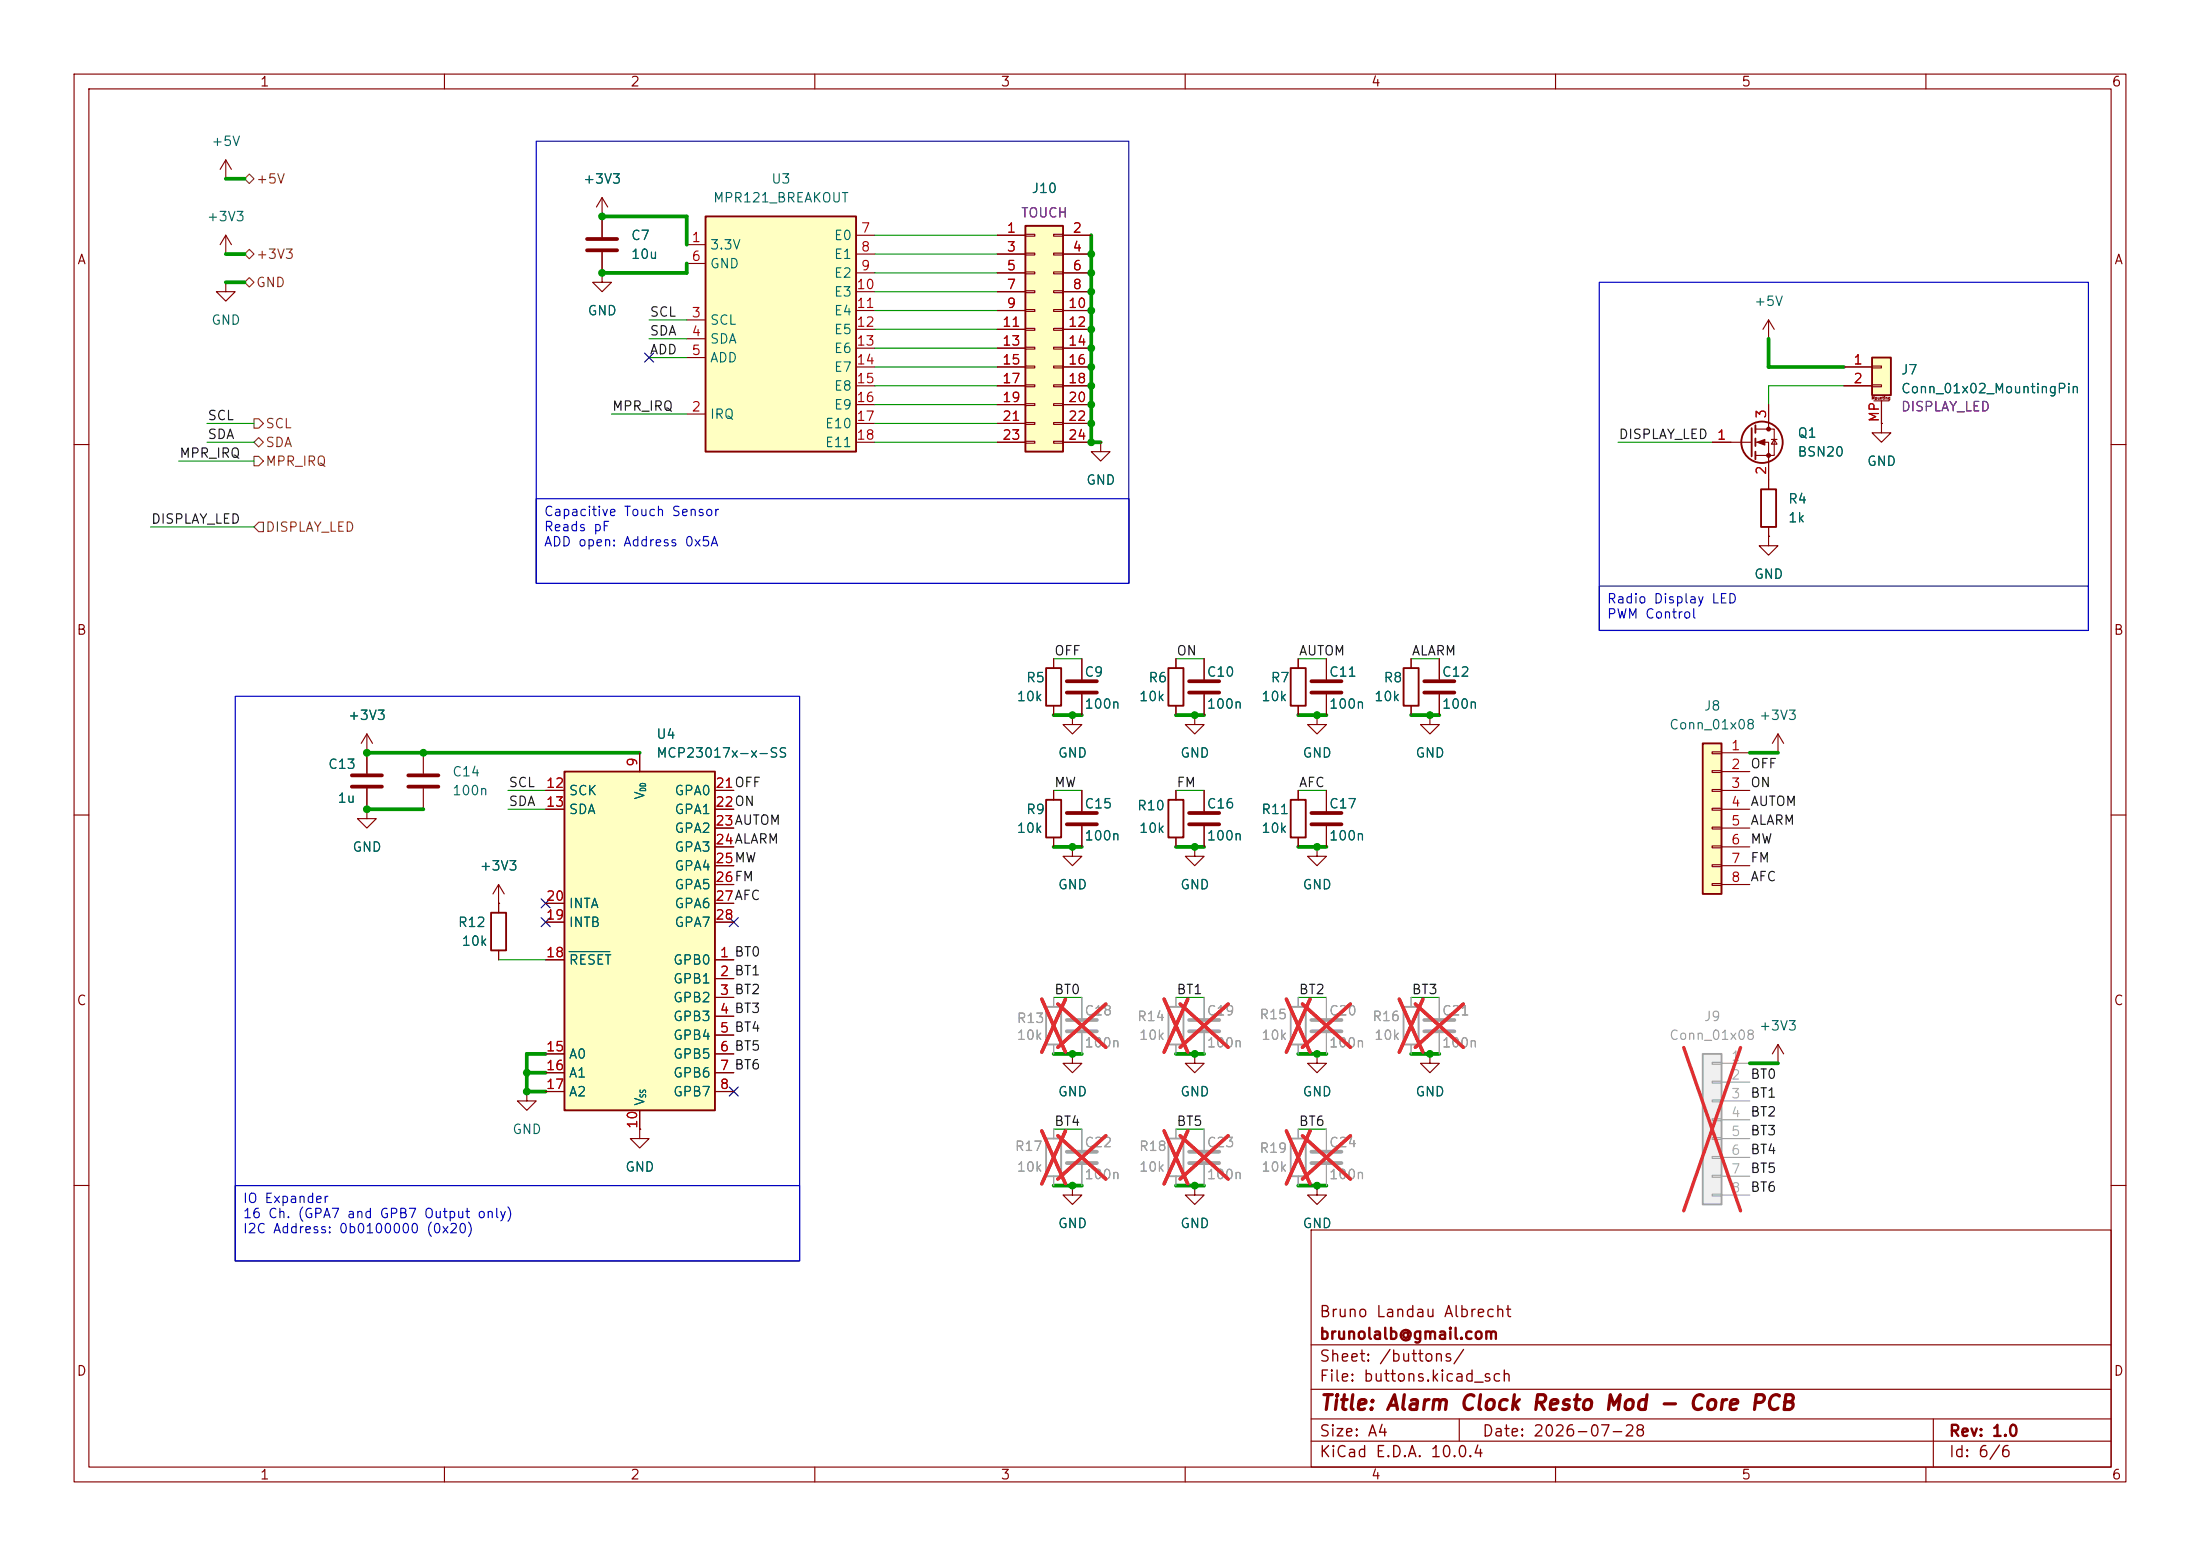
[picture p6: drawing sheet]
<svg xmlns="http://www.w3.org/2000/svg" width="297mm" height="210mm" viewBox="0 0 297 210" stroke-linecap="round" stroke-linejoin="round" font-family="sans-serif">
<g fill="none" stroke="#840000" stroke-width=".15">
<path d="M10 10h277v190h-277zM12 12h273v186h-273zM60 10v2M110 10v2M160 10v2M210 10v2M260 10v2M30.5 34.3h.1M30.5 31.8l-.8 1.2M30.5 31.8l.7 1.2M30.5 31.8v2.5M231.1 59.7h5.4"/>
<path d="M237 57.9h2.5v3.6h-2.5M237 59.7h1.8v6.3M238.8 45.7h.1M238.8 43.2l-.8 1.3M238.8 43.2l.7 1.3M238.8 43.2v2.5M238.8 54.6v3.3M239.1 59.3h.8M239.5 59.3l.4 .6h-.8zM10 60h2M238.8 72.4v1.3h1.2l-1.2 1.2-1.3-1.2h1.3M238.8 72.4h.1"/>
<path d="M238.8 71.1v1.3M285 60h2M161.3 96.5v1.3h1.3l-1.3 1.3-1.3-1.3h1.3M161.3 96.5h.1M10 110h2M285 110h2M10 160h2M177 166h108v32h-108zM285 160h2M60 198v2M110 198v2M160 198v2"/>
<path d="M177 194.5h108M177 191.5h108M177 187.5h108M177 181.5h108M197 191.5v3M210 198v2M260 198v2M261 191.5v6.5"/>
</g>
<g fill="none" stroke="#840000" stroke-width=".25">
<path d="M236.5 57.8v3.8M237 57.4v1M237 59.2v1M237 61v1M237.7 66h2.1v5.1h-2.1z"/>
<circle cx="237.9" cy="59.7" r="2.79"/>
</g>
<g fill="#840000" stroke="#840000" stroke-width=".15">
<path d="M237.2 59.7l1.1-.4v.8z"/>
<circle cx="238.8" cy="57.9" r=".25"/>
<circle cx="238.8" cy="61.5" r=".25"/>
</g>
<path d="M252.7 48.3h2.6v5h-2.6z" fill="#ffffc2"/>
<path d="M252.7 48.3h2.6v5h-2.6z" fill="none" stroke="#840000" stroke-width=".25"/>
<path d="M248.9 49.5h3.8M248.9 52.1h3.8M252.7 49.4h1.3v.3h-1.3zM252.7 51.9h1.3v.3h-1.3zM253 54.1h2M254 57.2v1.2h1.3l-1.3 1.3-1.3-1.3h1.3M254 57.2h.1M254 54.1v3.1" fill="none" stroke="#840000" stroke-width=".15"/>
<path d="M95.2 29.2h20.4v31.8h-20.4z" fill="#ffffc2"/>
<path d="M95.2 29.2h20.4v31.8h-20.4z" fill="none" stroke="#840000" stroke-width=".25"/>
<g fill="none" stroke="#840000" stroke-width=".15">
<path d="M30.5 38.1v1.3h1.2l-1.2 1.2-1.3-1.2h1.3M30.5 38.1h.1M92.7 33h2.5M92.7 35.6h2.5M115.6 31.8h2.5M115.6 34.3h2.5M115.6 36.8h2.5M115.6 39.4h2.5M92.7 55.9h2.5M92.7 43.2h2.5M92.7 45.7h2.5M92.7 48.3h2.5"/>
<path d="M115.6 41.9h2.5M115.6 44.5h2.5M115.6 47h2.5M115.6 49.5h2.5M115.6 52.1h2.5M115.6 54.6h2.5M115.6 57.2h2.5M115.6 59.7h2.5M144.8 142.2v1.3h1.2l-1.2 1.3-1.3-1.3h1.3M144.8 142.2h.1M144.8 160v1.3h1.2l-1.2 1.3-1.3-1.3h1.3M144.8 160h.1"/>
</g>
<path d="M138.4 30.5h5.1v30.5h-5.1z" fill="#ffffc2"/>
<path d="M138.4 30.5h5.1v30.5h-5.1zM157.7 90.2h2.1v5.1h-2.1zM174.2 90.2h2.1v5.1h-2.1zM157.7 108h2.1v5h-2.1zM174.2 108h2.1v5h-2.1z" fill="none" stroke="#840000" stroke-width=".25"/>
<g fill="none" stroke="#840000" stroke-width=".15">
<path d="M30.5 24.1h.1M30.5 21.6l-.8 1.3M30.5 21.6l.7 1.3M30.5 21.6v2.5M81.3 36.8v1.3h1.2l-1.2 1.3-1.3-1.3h1.3M81.3 36.8h.1M81.3 29.2h.1M81.3 26.7v5.3M81.3 34v2.8M81.3 26.7l-.8 1.2M81.3 26.7l.7 1.2M134.6 31.8h3.8"/>
<path d="M134.6 34.3h3.8M134.6 36.8h3.8M134.6 39.4h3.8M138.4 31.6h1.3v.3h-1.3zM138.4 34.2h1.3v.2h-1.3zM138.4 36.7h1.3v.3h-1.3zM138.4 39.2h1.3v.3h-1.3zM142.2 31.6h1.3v.3h-1.3zM142.2 34.2h1.3v.2h-1.3zM142.2 36.7h1.3v.3h-1.3zM142.2 39.2h1.3v.3h-1.3zM143.5 31.8h3.8"/>
<path d="M143.5 34.3h3.8M143.5 36.8h3.8M143.5 39.4h3.8M134.6 41.9h3.8M134.6 44.5h3.8M134.6 47h3.8M134.6 49.5h3.8M134.6 52.1h3.8M134.6 54.6h3.8M134.6 57.2h3.8M134.6 59.7h3.8M138.4 41.8h1.3v.2h-1.3z"/>
<path d="M138.4 44.3h1.3v.3h-1.3zM138.4 46.9h1.3v.2h-1.3zM138.4 49.4h1.3v.3h-1.3zM138.4 51.9h1.3v.3h-1.3zM138.4 54.5h1.3v.2h-1.3zM138.4 57h1.3v.3h-1.3zM138.4 59.6h1.3v.2h-1.3zM142.2 41.8h1.3v.2h-1.3zM142.2 44.3h1.3v.3h-1.3zM142.2 46.9h1.3v.2h-1.3zM142.2 49.4h1.3v.3h-1.3zM142.2 51.9h1.3v.3h-1.3z"/>
<path d="M142.2 54.5h1.3v.2h-1.3zM142.2 57h1.3v.3h-1.3zM142.2 59.6h1.3v.2h-1.3zM143.5 41.9h3.8M143.5 44.5h3.8M143.5 47h3.8M143.5 49.5h3.8M143.5 52.1h3.8M143.5 54.6h3.8M143.5 57.2h3.8M143.5 59.7h3.8M158.7 88.9v1.3"/>
<path d="M158.7 95.3v1.2M162.6 88.9v2.8M162.6 93.7v2.8M175.3 88.9v1.3M175.3 95.3v1.2M49.5 109.2v1.3h1.3l-1.3 1.3-1.2-1.3h1.2M49.5 109.2h.1M146 106.7v2.8M146 111.5v2.8M158.7 106.7v1.3M158.7 113v1.3M161.3 114.3v1.3h1.3l-1.3 1.2-1.3-1.2h1.3"/>
<path d="M161.3 114.3h.1M162.6 106.7v2.8M162.6 111.5v2.8M175.3 106.7v1.3M175.3 113v1.3M161.3 142.2v1.3h1.3l-1.3 1.3-1.3-1.3h1.3M161.3 142.2h.1M177.8 142.2v1.3h1.3l-1.3 1.3-1.3-1.3h1.3M177.8 142.2h.1M177.8 160v1.3h1.3l-1.3 1.3-1.3-1.3h1.3M177.8 160h.1"/>
</g>
<path d="M144 137.7h4.1M144 139.2h4.1M160.5 137.7h4.1M160.5 139.2h4.1M192.3 137.7h4M192.3 139.2h4M144 155.4h4.1M144 157h4.1" fill="none" stroke="#a1a1a1" stroke-width=".51"/>
<g fill="none" stroke="#a1a1a1" stroke-width=".15">
<path d="M142.2 134.6v1.3M146 134.6v2.8M146 139.4v2.8M158.7 134.6v1.3M162.6 134.6v2.8M162.6 139.4v2.8M175.3 134.6v1.3M190.5 134.6v1.3M194.3 134.6v2.8M194.3 139.4v2.8M142.2 141v1.2M142.2 152.4v1.3"/>
<path d="M142.2 158.8v1.2M146 152.4v2.8M146 157.2v2.8M158.7 141v1.2M158.7 152.4v1.3M158.7 158.8v1.2M175.3 141v1.2M175.3 152.4v1.3M175.3 158.8v1.2M190.5 141v1.2"/>
</g>
<g fill="none" stroke="#e12e31" stroke-width=".46">
<path d="M140.6 134.8l3.2 7.2M142.8 135.5l6.5 5.9M143.8 134.8l-3.2 7.2M149.3 135.5l-6.5 5.9M157.1 134.8l3.3 7.2M159.3 135.5l6.5 5.9M160.4 134.8l-3.3 7.2M165.8 135.5l-6.5 5.9M173.7 134.8l3.2 7.2M176.9 134.8l-3.2 7.2M188.9 134.8l3.2 7.2M191.1 135.5l6.4 5.9"/>
<path d="M192.1 134.8l-3.2 7.2M197.5 135.5l-6.4 5.9M140.6 152.6l3.2 7.2M142.8 153.3l6.5 5.8M143.8 152.6l-3.2 7.2M149.3 153.3l-6.5 5.8M157.1 152.6l3.3 7.2M160.4 152.6l-3.3 7.2M173.7 152.6l3.2 7.2M176.9 152.6l-3.2 7.2"/>
</g>
<path d="M79.2 32.3h4.1M79.2 33.8h4.1M160.5 91.9h4.1M160.5 93.5h4.1M144 109.7h4.1M144 111.3h4.1M160.5 109.7h4.1M160.5 111.3h4.1" fill="none" stroke="#840000" stroke-width=".51"/>
<path d="M141.2 135.9h2.1v5.1h-2.1zM157.7 135.9h2.1v5.1h-2.1zM174.2 135.9h2.1v5.1h-2.1zM189.5 135.9h2v5.1h-2zM141.2 153.7h2.1v5.1h-2.1zM157.7 153.7h2.1v5.1h-2.1zM174.2 153.7h2.1v5.1h-2.1z" fill="none" stroke="#a1a1a1" stroke-width=".25"/>
<path d="M229.9 142.2h2.5v20.4h-2.5z" fill="#f0f0f0"/>
<path d="M229.9 142.2h2.5v20.4h-2.5z" fill="none" stroke="#a1a1a1" stroke-width=".25"/>
<g fill="none" stroke="#a1a1a1" stroke-width=".15">
<path d="M231.1 143.4h1.3v.2h-1.3zM231.1 145.9h1.3v.3h-1.3zM231.1 148.5h1.3v.2h-1.3zM231.1 151h1.3v.3h-1.3zM231.1 153.5h1.3v.3h-1.3zM231.1 156.1h1.3v.2h-1.3zM231.1 158.6h1.3v.3h-1.3zM232.4 143.5h3.8M232.4 146.1h3.8M232.4 148.6h3.8M232.4 151.1h3.8M232.4 153.7h3.8"/>
<path d="M232.4 156.2h3.8M232.4 158.8h3.8M231.1 161.2h1.3v.2h-1.3zM232.4 161.3h3.8"/>
</g>
<path d="M227.3 141.4l7.7 22M235 141.4l-7.7 22" fill="none" stroke="#e12e31" stroke-width=".46"/>
<g fill="none" stroke="#840000" stroke-width=".15">
<path d="M148.6 59.7v1.3h1.3l-1.3 1.2-1.3-1.2h1.3M148.6 59.7h.1M142.2 88.9v1.3M142.2 95.3v1.2M144.8 96.5v1.3h1.2l-1.2 1.3-1.3-1.3h1.3M144.8 96.5h.1M146 88.9v2.8M146 93.7v2.8M177.8 96.5v1.3h1.3l-1.3 1.3-1.3-1.3h1.3M177.8 96.5h.1M179.1 88.9v2.8M179.1 93.7v2.8"/>
<path d="M190.5 88.9v1.3M190.5 95.3v1.2M193 96.5v1.3h1.3l-1.3 1.3-1.2-1.3h1.2M193 96.5h.1M194.3 88.9v2.8M194.3 93.7v2.8M57.1 101.6v2.8M57.1 106.4v2.8M67.3 119.4v3.8M67.3 119.4l-.8 1.3M67.3 119.4l.8 1.3M142.2 106.7v1.3"/>
<path d="M142.2 113v1.3M144.8 114.3v1.3h1.2l-1.2 1.2-1.3-1.2h1.3M144.8 114.3h.1M177.8 114.3v1.3h1.3l-1.3 1.2-1.3-1.2h1.3M177.8 114.3h.1M179.1 106.7v2.8M179.1 111.5v2.8M67.3 121.9h.1M67.3 128.3v1.2"/>
</g>
<path d="M141.2 90.2h2.1v5.1h-2.1zM189.5 90.2h2v5.1h-2zM141.2 108h2.1v5h-2.1zM66.3 123.2h2v5.1h-2z" fill="none" stroke="#840000" stroke-width=".25"/>
<path d="M144 91.9h4.1M144 93.5h4.1M177 91.9h4.1M177 93.5h4.1M192.3 91.9h4M192.3 93.5h4M55.1 104.6h4.1M55.1 106.2h4.1M177 109.7h4.1M177 111.3h4.1" fill="none" stroke="#840000" stroke-width=".51"/>
<path d="M229.9 100.3h2.5v20.4h-2.5z" fill="#ffffc2"/>
<path d="M229.9 100.3h2.5v20.4h-2.5z" fill="none" stroke="#840000" stroke-width=".25"/>
<g fill="none" stroke="#840000" stroke-width=".15">
<path d="M49.5 99.1l-.7 1.2M49.5 99.1l.8 1.2M49.5 99.1v5.3M240 99.1l-.7 1.2M240 99.1l.8 1.2M240 99.1v2.5M49.5 101.6h.1M49.5 106.4v2.8M231.1 101.5h1.3v.2h-1.3zM231.1 104h1.3v.3h-1.3zM231.1 106.6h1.3v.2h-1.3zM231.1 109.1h1.3v.2h-1.3z"/>
<path d="M231.1 111.6h1.3v.3h-1.3zM231.1 114.2h1.3v.2h-1.3zM231.1 116.7h1.3v.3h-1.3zM231.1 119.3h1.3v.2h-1.3zM232.4 101.6h3.8M232.4 104.1h3.8M232.4 106.7h3.8M232.4 109.2h3.8M232.4 111.8h3.8M232.4 114.3h3.8M232.4 116.8h3.8M232.4 119.4h3.8"/>
<path d="M240 101.6h.1M193 142.2v1.3h1.3l-1.3 1.3-1.2-1.3h1.2M193 142.2h.1M240 143.5h.1M240 141v2.5M240 141l-.7 1.2M240 141l.8 1.2"/>
</g>
<path d="M177 137.7h4.1M177 139.2h4.1M177 155.4h4.1M177 157h4.1" fill="none" stroke="#a1a1a1" stroke-width=".51"/>
<path d="M179.1 134.6v2.8M179.1 139.4v2.8M179.1 152.4v2.8M179.1 157.2v2.8" fill="none" stroke="#a1a1a1" stroke-width=".15"/>
<path d="M175.8 135.5l6.5 5.9M182.3 135.5l-6.5 5.9M175.8 153.3l6.5 5.8M182.3 153.3l-6.5 5.8" fill="none" stroke="#e12e31" stroke-width=".46"/>
<path d="M47.5 104.6h4.1M47.5 106.2h4.1" fill="none" stroke="#840000" stroke-width=".51"/>
<path d="M76.2 104.1h20.3v45.8h-20.3z" fill="#ffffc2"/>
<path d="M76.2 104.1h20.3v45.8h-20.3z" fill="none" stroke="#840000" stroke-width=".25"/>
<g fill="none" stroke="#840000" stroke-width=".15">
<path d="M81.3 29.2h.1M81.3 36.8h.1M81.3 29.2v2.8M81.3 34v2.8M134.6 31.8h3.8M134.6 34.3h3.8M134.6 36.8h3.8M134.6 39.4h3.8M143.5 31.8h3.8M143.5 34.3h3.8M143.5 36.8h3.8M143.5 39.4h3.8"/>
<path d="M134.6 59.7h3.8M134.6 49.5h3.8M134.6 52.1h3.8M134.6 41.9h3.8M134.6 44.5h3.8M134.6 47h3.8M134.6 54.6h3.8M134.6 57.2h3.8M143.5 59.7h3.8M143.5 49.5h3.8M143.5 52.1h3.8M143.5 41.9h3.8"/>
<path d="M143.5 44.5h3.8M143.5 47h3.8M143.5 54.6h3.8M143.5 57.2h3.8M148.6 59.7h.1M231.1 59.7h2.6M238.8 54.6v2.6M248.9 49.5h3.8M248.9 52.1h3.8M254 57.2h.1M254 54.1v3.1M238.8 72.4h.1"/>
<path d="M238.8 62.2v3.8M238.8 71.1v1.3M142.2 88.9v1.3M142.2 95.3v1.2M144.8 96.5h.1M146 88.9v2.8M146 93.7v2.8M158.7 88.9v1.3M158.7 95.3v1.2M161.3 96.5h.1M162.6 88.9v2.8M162.6 93.7v2.8"/>
<path d="M175.3 88.9v1.3M175.3 95.3v1.2M177.8 96.5h.1M179.1 88.9v2.8M179.1 93.7v2.8M190.5 88.9v1.3M190.5 95.3v1.2M193 96.5h.1M194.3 88.9v2.8M194.3 93.7v2.8M49.5 101.6h.1M49.5 109.2h.1"/>
<path d="M49.5 101.6v2.8M49.5 106.4v2.8M73.7 106.7h2.5M73.7 109.2h2.5M86.4 101.6v2.5M96.5 106.7h2.6M96.5 109.2h2.6M96.5 111.8h2.6M96.5 114.3h2.6M96.5 116.8h2.6M96.5 119.4h2.6M142.2 106.7v1.3"/>
<path d="M142.2 113v1.3M144.8 114.3h.1M146 106.7v2.8M146 111.5v2.8M158.7 106.7v1.3M158.7 113v1.3M161.3 114.3h.1M162.6 106.7v2.8M162.6 111.5v2.8M175.3 106.7v1.3M175.3 113v1.3M177.8 114.3h.1"/>
<path d="M179.1 106.7v2.8M179.1 111.5v2.8M67.3 121.9h.1M67.3 121.9v1.3M67.3 128.3v1.2M73.7 129.5h2.5M73.7 124.5h2.5M73.7 121.9h2.5M96.5 129.5h2.6M96.5 132.1h2.6M96.5 134.6h2.6M96.5 137.2h2.6"/>
<path d="M96.5 139.7h2.6M96.5 124.5h2.6M96.5 121.9h2.6M71.1 147.3v1.3h1.3l-1.3 1.3-1.3-1.3h1.3M71.1 147.3h.1M73.7 142.2h2.5M73.7 144.8h2.5M73.7 147.3h2.5M86.4 152.4v1.3h1.2l-1.2 1.2-1.3-1.2h1.3M86.4 152.4h.1M86.4 149.9v2.5M96.5 142.2h2.6"/>
<path d="M96.5 144.8h2.6M96.5 147.3h2.6M144.8 142.2h.1M161.3 142.2h.1M177.8 142.2h.1M193 142.2h.1M144.8 160h.1M161.3 160v1.3h1.3l-1.3 1.3-1.3-1.3h1.3M161.3 160h.1M177.8 160h.1"/>
</g>
<path d="M76.8 128.4h5.5" fill="none" stroke="#006464" stroke-width=".15"/>
<path d="M160.5 155.4h4.1M160.5 157h4.1" fill="none" stroke="#a1a1a1" stroke-width=".51"/>
<g fill="none" stroke="#a1a1a1" stroke-width=".15">
<path d="M142.2 134.6v1.3M146 134.6v2.8M146 139.4v2.8M158.7 134.6v1.3M162.6 134.6v2.8M162.6 139.4v2.8M175.3 134.6v1.3M179.1 134.6v2.8M179.1 139.4v2.8M190.5 134.6v1.3M194.3 134.6v2.8M194.3 139.4v2.8"/>
<path d="M142.2 141v1.2M142.2 152.4v1.3M142.2 158.8v1.2M146 152.4v2.8M146 157.2v2.8M158.7 141v1.2M158.7 152.4v1.3M158.7 158.8v1.2M162.6 152.4v2.8M162.6 157.2v2.8M175.3 141v1.2M175.3 152.4v1.3"/>
<path d="M175.3 158.8v1.2M179.1 152.4v2.8M179.1 157.2v2.8M190.5 141v1.2"/>
</g>
<g fill="none" stroke="#e12e31" stroke-width=".46">
<path d="M140.6 134.8l3.2 7.2M142.8 135.5l6.5 5.9M143.8 134.8l-3.2 7.2M149.3 135.5l-6.5 5.9M157.1 134.8l3.3 7.2M159.3 135.5l6.5 5.9M160.4 134.8l-3.3 7.2M165.8 135.5l-6.5 5.9M173.7 134.8l3.2 7.2M175.8 135.5l6.5 5.9M176.9 134.8l-3.2 7.2M182.3 135.5l-6.5 5.9"/>
<path d="M188.9 134.8l3.2 7.2M191.1 135.5l6.4 5.9M192.1 134.8l-3.2 7.2M197.5 135.5l-6.4 5.9M140.6 152.6l3.2 7.2M142.8 153.3l6.5 5.8M143.8 152.6l-3.2 7.2M149.3 153.3l-6.5 5.8M157.1 152.6l3.3 7.2M159.3 153.3l6.5 5.8M160.4 152.6l-3.3 7.2M165.8 153.3l-6.5 5.8"/>
<path d="M173.7 152.6l3.2 7.2M175.8 153.3l6.5 5.8M176.9 152.6l-3.2 7.2M182.3 153.3l-6.5 5.8"/>
</g>
<path d="M33 24.1l.7-.6 .6 .6-.6 .7zM33 38.1l.7-.6 .6 .6-.6 .6zM33.7 33.7l.6 .6-.6 .6-.7-.6zM34.3 56.5h.6l.7 .7-.7 .6h-.6zM34.3 59.7l.6-.6 .7 .6-.7 .6zM34.3 61.6h.6l.7 .6-.7 .7h-.6zM34.9 70.5h.7v1.3h-.7l-.6-.7z" fill="none" stroke="#725600" stroke-width=".15"/>
<g fill="none" stroke="#009600" stroke-width=".51">
<path d="M30.5 34.3h2.5M30.5 38.1h2.5M30.5 24.1h2.5M81.3 29.2h11.4v3.8M92.7 35.6v1.2h-11.4M147.3 31.8v27.9h1.3M238.8 45.7v3.8h10.1M142.2 96.5h3.8M158.7 96.5h3.9M175.3 96.5h3.8M190.5 96.5h3.8M49.5 101.6h36.9"/>
<path d="M49.5 109.2h7.6M142.2 114.3h3.8M158.7 114.3h3.9M175.3 114.3h3.8M236.2 101.6h3.8M71.1 144.8h2.6M73.7 142.2h-2.6v5.1h2.6M142.2 142.2h3.8M158.7 142.2h3.9M175.3 142.2h3.8M190.5 142.2h3.8M236.2 143.5h3.8"/>
<path d="M142.2 160h3.8M158.7 160h3.9M175.3 160h3.8"/>
</g>
<g fill="none" stroke="#009600" stroke-width=".15">
<path d="M118.1 31.8h16.5M118.1 34.3h16.5M118.1 39.4h16.5M118.1 36.8h16.5M27.9 59.7h6.4M27.9 57.2h6.4M82.5 55.9h10.2M87.6 43.2h5.1M87.6 48.3h5.1M87.6 45.7h5.1M118.1 59.7h16.5M118.1 52.1h16.5"/>
<path d="M118.1 57.2h16.5M118.1 41.9h16.5M118.1 54.6h16.5M118.1 49.5h16.5M118.1 47h16.5M118.1 44.5h16.5M218.4 59.7h12.7M248.9 52.1h-10.1v2.5M20.3 71.1h14M24.1 62.2h10.2M142.2 88.9h3.8M158.7 88.9h3.9"/>
<path d="M175.3 88.9h3.8M190.5 88.9h3.8M68.6 106.7h5.1M68.6 109.2h5.1M142.2 106.7h3.8M158.7 106.7h3.9M175.3 106.7h3.8M67.3 129.5h6.4M142.2 134.6h3.8M158.7 134.6h3.9M175.3 134.6h3.8M190.5 134.6h3.8"/>
<path d="M142.2 152.4h3.8M158.7 152.4h3.9M175.3 152.4h3.8"/>
</g>
<path d="M87 47.7l1.2 1.2M88.2 47.7l-1.2 1.2M73.1 123.9l1.2 1.2M73.1 121.3l1.2 1.2M74.3 123.9l-1.2 1.2M74.3 121.3l-1.2 1.2M98.5 123.9l1.2 1.2M99.7 123.9l-1.2 1.2M98.5 146.7l1.2 1.2M99.7 146.7l-1.2 1.2" fill="none" stroke="#000084" stroke-width=".15"/>
<path d="M72.4 19.1h80v59.6h-80zM215.9 38.1h66v47h-66zM72.4 67.3h80v11.4h-80zM215.9 79.1h66v6h-66zM31.7 94h76.2v76.2h-76.2zM31.7 160h76.2v10.2h-76.2z" fill="none" stroke="#0000c2" stroke-width=".15"/>
<g fill="#009600" stroke="#009600" stroke-width=".14">
<circle cx="147.3" cy="44.5" r=".46"/>
<circle cx="147.3" cy="59.7" r=".46"/>
<circle cx="147.3" cy="49.5" r=".46"/>
<circle cx="147.3" cy="47" r=".46"/>
<circle cx="147.3" cy="54.6" r=".46"/>
<circle cx="147.3" cy="52.1" r=".46"/>
<circle cx="193" cy="142.2" r=".46"/>
<circle cx="193" cy="96.5" r=".46"/>
<circle cx="177.8" cy="160" r=".46"/>
<circle cx="144.8" cy="142.2" r=".46"/>
<circle cx="144.8" cy="160" r=".46"/>
<circle cx="161.3" cy="160" r=".46"/>
<circle cx="161.3" cy="142.2" r=".46"/>
<circle cx="177.8" cy="142.2" r=".46"/>
<circle cx="177.8" cy="114.3" r=".46"/>
<circle cx="144.8" cy="96.5" r=".46"/>
<circle cx="161.3" cy="96.5" r=".46"/>
<circle cx="161.3" cy="114.3" r=".46"/>
<circle cx="177.8" cy="96.5" r=".46"/>
<circle cx="144.8" cy="114.3" r=".46"/>
<circle cx="147.3" cy="57.2" r=".46"/>
<circle cx="81.3" cy="36.8" r=".46"/>
<circle cx="81.3" cy="29.2" r=".46"/>
<circle cx="147.3" cy="36.8" r=".46"/>
<circle cx="147.3" cy="41.9" r=".46"/>
<circle cx="147.3" cy="34.3" r=".46"/>
<circle cx="147.3" cy="39.4" r=".46"/>
<circle cx="71.1" cy="144.8" r=".46"/>
<circle cx="57.1" cy="101.6" r=".46"/>
<circle cx="49.5" cy="109.2" r=".46"/>
<circle cx="49.5" cy="101.6" r=".46"/>
<circle cx="71.1" cy="147.3" r=".46"/>
</g>
<text font-size="2" fill="#840000" x="178" y="190.8">Title: Alarm Clock Resto Mod - Core PCB</text>
<g font-size="1.5" fill="#840000">
<text x="178" y="178.2">Bruno Landau Albrecht</text>
<text x="178" y="184.2">Sheet: /buttons/</text>
<text x="178" y="181.2">brunolalb@gmail.com</text>
<text x="178" y="186.9">File: buttons.kicad_sch</text>
<text x="178" y="197.1">KiCad E.D.A. 10.0.4</text>
<text x="178" y="194.3">Size: A4</text>
<text x="200" y="194.3">Date: 2026-07-28</text>
<text x="263" y="194.3">Rev: 1.0</text>
<text x="263" y="197.1">Id: 6/6</text>
</g>
<g font-size="1.3" fill="#840000">
<text x="35" y="12">1</text>
<text x="85" y="12">2</text>
<text x="135" y="12">3</text>
<text x="185" y="12">4</text>
<text x="235" y="12">5</text>
<text x="285" y="12">6</text>
<text x="10.3" y="36">A</text>
<text x="285.3" y="36">A</text>
<text x="10.3" y="86">B</text>
<text x="285.3" y="86">B</text>
<text x="10.3" y="136">C</text>
<text x="285.3" y="136">C</text>
<text x="10.3" y="186">D</text>
<text x="285.3" y="186">D</text>
<text x="35" y="200">1</text>
<text x="85" y="200">2</text>
<text x="135" y="200">3</text>
<text x="185" y="200">4</text>
<text x="235" y="200">5</text>
<text x="285" y="200">6</text>
</g>
<g font-size="1.3" fill="#006464">
<text x="28.4" y="20">+5V</text>
<text x="78.6" y="25.1">+3V3</text>
<text x="96.2" y="27.6">MPR121_BREAKOUT</text>
<text x="104" y="25.1">U3</text>
<text x="139.2" y="26.4">J10</text>
<text x="27.8" y="30.2">+3V3</text>
<text x="85.1" y="32.7">C7</text>
<text x="85.1" y="35.3">10u</text>
<text x="95.8" y="34">3.3V</text>
<text x="112.5" y="32.7">E0</text>
<text x="112.5" y="35.3">E1</text>
<text x="95.8" y="36.5">GND</text>
<text x="112.5" y="37.8">E2</text>
<text x="112.5" y="40.3">E3</text>
<text x="236.7" y="41.6">+5V</text>
<text x="28.4" y="44.2">GND</text>
<text x="79.2" y="42.9">GND</text>
<text x="95.8" y="44.2">SCL</text>
<text x="95.8" y="46.7">SDA</text>
<text x="112.5" y="42.9">E4</text>
<text x="112.5" y="45.4">E5</text>
<text x="112.5" y="48">E6</text>
<text x="95.8" y="49.2">ADD</text>
<text x="112.5" y="50.5">E7</text>
<text x="112.5" y="53">E8</text>
<text x="256.5" y="50.9">J7</text>
<text x="256.5" y="53.4">Conn_01x02_MountingPin</text>
<text x="95.8" y="56.9">IRQ</text>
<text x="111.3" y="58.1">E10</text>
<text x="112.5" y="55.6">E9</text>
<text x="242.6" y="59.4">Q1</text>
<text x="111.3" y="60.7">E11</text>
<text x="146.6" y="65.7">GND</text>
<text x="242.6" y="61.9">BSN20</text>
<text x="252" y="63.2">GND</text>
<text x="241.3" y="68.3">R4</text>
<text x="241.3" y="70.8">1k</text>
<text x="236.7" y="78.4">GND</text>
<text x="137.2" y="95">10k</text>
<text x="138.4" y="92.4">R5</text>
<text x="146.3" y="91.6">C9</text>
<text x="146.3" y="96">100n</text>
<text x="153.7" y="95">10k</text>
<text x="154.9" y="92.4">R6</text>
<text x="162.8" y="96">100n</text>
<text x="162.8" y="91.6">C10</text>
<text x="170.2" y="95">10k</text>
<text x="171.5" y="92.4">R7</text>
<text x="179.3" y="96">100n</text>
<text x="179.3" y="91.6">C11</text>
<text x="185.4" y="95">10k</text>
<text x="186.7" y="92.4">R8</text>
<text x="194.6" y="96">100n</text>
<text x="194.6" y="91.6">C12</text>
<text x="46.9" y="97.5">+3V3</text>
<text x="88.5" y="100">U4</text>
<text x="225.3" y="98.8">Conn_01x08</text>
<text x="229.9" y="96.2">J8</text>
<text x="237.4" y="97.5">+3V3</text>
<text x="44.2" y="104.1">C13</text>
<text x="61" y="107.7">100n</text>
<text x="61" y="105.1">C14</text>
<text x="76.7" y="107.7">SCK</text>
<text x="88.5" y="102.6">MCP23017x-x-SS</text>
<text x="91" y="107.7">GPA0</text>
<text x="142.7" y="102.6">GND</text>
<text x="159.3" y="102.6">GND</text>
<text x="175.8" y="102.6">GND</text>
<text x="191" y="102.6">GND</text>
<text x="45.5" y="108.7">1u</text>
<text x="76.7" y="110.2">SDA</text>
<text x="87.3" y="108" transform="rotate(-90 87.3 108)">V</text>
<text x="91" y="110.2">GPA1</text>
<text x="91" y="112.7">GPA2</text>
<text x="137.2" y="112.7">10k</text>
<text x="138.4" y="110.2">R9</text>
<text x="146.3" y="113.7">100n</text>
<text x="146.3" y="109.4">C15</text>
<text x="153.4" y="109.7">R10</text>
<text x="153.7" y="112.7">10k</text>
<text x="162.8" y="113.7">100n</text>
<text x="162.8" y="109.4">C16</text>
<text x="170.2" y="112.7">10k</text>
<text x="170.2" y="110.2">R11</text>
<text x="179.3" y="113.7">100n</text>
<text x="179.3" y="109.4">C17</text>
<text x="47.5" y="115.3">GND</text>
<text x="64.7" y="117.8">+3V3</text>
<text x="91" y="115.3">GPA3</text>
<text x="91" y="117.8">GPA4</text>
<text x="61.7" y="125.4">R12</text>
<text x="76.7" y="125.4">INTB</text>
<text x="76.7" y="122.9">INTA</text>
<text x="91" y="120.4">GPA5</text>
<text x="91" y="122.9">GPA6</text>
<text x="91" y="125.4">GPA7</text>
<text x="142.7" y="120.4">GND</text>
<text x="159.3" y="120.4">GND</text>
<text x="175.8" y="120.4">GND</text>
<text x="62.2" y="128">10k</text>
<text x="76.7" y="130.5">RESET</text>
<text x="90.8" y="130.5">GPB0</text>
<text x="90.8" y="133.1">GPB1</text>
<text x="90.8" y="135.6">GPB2</text>
<text x="76.7" y="143.2">A0</text>
<text x="90.8" y="138.1">GPB3</text>
<text x="90.8" y="140.7">GPB4</text>
<text x="90.8" y="143.2">GPB5</text>
<text x="237.4" y="139.4">+3V3</text>
<text x="76.7" y="145.8">A1</text>
<text x="76.7" y="148.3">A2</text>
<text x="87.3" y="149.4" transform="rotate(-90 87.3 149.4)">V</text>
<text x="90.8" y="145.8">GPB6</text>
<text x="90.8" y="148.3">GPB7</text>
<text x="142.7" y="148.3">GND</text>
<text x="159.3" y="148.3">GND</text>
<text x="175.8" y="148.3">GND</text>
<text x="191" y="148.3">GND</text>
<text x="69.1" y="153.4">GND</text>
<text x="84.3" y="158.5">GND</text>
<text x="142.7" y="166.1">GND</text>
<text x="159.3" y="166.1">GND</text>
<text x="175.8" y="166.1">GND</text>
</g>
<g font-size="1.3" fill="#725600">
<text x="34.5" y="25.1">+5V</text>
<text x="34.5" y="35.3">+3V3</text>
<text x="34.5" y="39.1">GND</text>
<text x="35.8" y="58.1">SCL</text>
<text x="35.8" y="63.2">MPR_IRQ</text>
<text x="35.8" y="60.7">SDA</text>
<text x="35.8" y="72.1">DISPLAY_LED</text>
</g>
<g font-size="1.3" fill="#840084">
<text x="137.8" y="29.7">TOUCH</text>
<text x="256.5" y="55.8">DISPLAY_LED</text>
</g>
<g font-size="1.3" fill="#a90000">
<text x="93.3" y="33">1</text>
<text x="93.3" y="35.5">6</text>
<text x="116.1" y="31.7">7</text>
<text x="116.1" y="34.3">8</text>
<text x="135.8" y="31.7">1</text>
<text x="135.8" y="34.3">3</text>
<text x="144.7" y="31.7">2</text>
<text x="144.7" y="34.3">4</text>
<text x="115.5" y="39.3">10</text>
<text x="115.5" y="41.9">11</text>
<text x="116.1" y="36.8">9</text>
<text x="135.8" y="36.8">5</text>
<text x="135.8" y="39.3">7</text>
<text x="135.8" y="41.9">9</text>
<text x="144.1" y="41.9">10</text>
<text x="144.7" y="36.8">6</text>
<text x="144.7" y="39.3">8</text>
<text x="93.3" y="43.2">3</text>
<text x="93.3" y="45.7">4</text>
<text x="115.5" y="44.4">12</text>
<text x="115.5" y="47">13</text>
<text x="135.2" y="44.4">11</text>
<text x="135.2" y="47">13</text>
<text x="144.1" y="44.4">12</text>
<text x="144.1" y="47">14</text>
<text x="93.3" y="48.2">5</text>
<text x="115.5" y="49.5">14</text>
<text x="115.5" y="52">15</text>
<text x="135.2" y="49.5">15</text>
<text x="135.2" y="52">17</text>
<text x="144.1" y="49.5">16</text>
<text x="144.1" y="52">18</text>
<text x="250.1" y="49.5">1</text>
<text x="250.1" y="52">2</text>
<text x="93.3" y="55.9">2</text>
<text x="115.5" y="54.6">16</text>
<text x="115.5" y="57.1">17</text>
<text x="115.5" y="59.7">18</text>
<text x="135.2" y="54.6">19</text>
<text x="135.2" y="57.1">21</text>
<text x="135.2" y="59.7">23</text>
<text x="144.1" y="54.6">20</text>
<text x="144.1" y="57.1">22</text>
<text x="144.1" y="59.7">24</text>
<text x="231.7" y="59.7">1</text>
<text x="238.7" y="56.6" transform="rotate(-90 238.7 56.6)">3</text>
<text x="254" y="57.1" transform="rotate(-90 254 57.1)">MP</text>
<text x="238.7" y="64.2" transform="rotate(-90 238.7 64.2)">2</text>
<text x="233.6" y="101.6">1</text>
<text x="73.6" y="106.7">12</text>
<text x="86.3" y="103.6" transform="rotate(-90 86.3 103.6)">9</text>
<text x="96.5" y="106.7">21OFF</text>
<text x="96.5" y="106.7">21</text>
<text x="233.6" y="104.1">2</text>
<text x="233.6" y="106.7">3</text>
<text x="73.6" y="109.2">13</text>
<text x="96.5" y="109.2">22ON</text>
<text x="96.5" y="111.7">23AUTOM</text>
<text x="96.5" y="109.2">22</text>
<text x="96.5" y="111.7">23</text>
<text x="233.6" y="109.2">4</text>
<text x="233.6" y="111.7">5</text>
<text x="96.5" y="114.3">24ALARM</text>
<text x="96.5" y="116.8">25MW</text>
<text x="96.5" y="119.4">26FM</text>
<text x="96.5" y="114.3">24</text>
<text x="96.5" y="116.8">25</text>
<text x="96.5" y="119.4">26</text>
<text x="233.6" y="114.3">6</text>
<text x="233.6" y="116.8">7</text>
<text x="233.6" y="119.4">8</text>
<text x="73.6" y="124.4">19</text>
<text x="73.6" y="121.9">20</text>
<text x="96.5" y="121.9">27AFC</text>
<text x="96.5" y="124.4">28</text>
<text x="96.5" y="121.9">27</text>
<text x="73.6" y="129.5">18</text>
<text x="97.1" y="129.5">1 BT0</text>
<text x="97.1" y="129.5">1</text>
<text x="97.1" y="132.1">2 BT1</text>
<text x="97.1" y="134.6">3 BT2</text>
<text x="97.1" y="137.1">4 BT3</text>
<text x="97.1" y="132.1">2</text>
<text x="97.1" y="134.6">3</text>
<text x="97.1" y="137.1">4</text>
<text x="73.6" y="142.2">15</text>
<text x="97.1" y="139.7">5 BT4</text>
<text x="97.1" y="142.2">6 BT5</text>
<text x="97.1" y="139.7">5</text>
<text x="97.1" y="142.2">6</text>
<text x="73.6" y="144.8">16</text>
<text x="73.6" y="147.3">17</text>
<text x="97.1" y="144.8">7 BT6</text>
<text x="97.1" y="147.3">8</text>
<text x="97.1" y="144.8">7</text>
<text x="86.3" y="152.4" transform="rotate(-90 86.3 152.4)">10</text>
</g>
<g font-size="1.3" fill="#0f0f0f">
<text x="87.6" y="43.1">SCL</text>
<text x="87.6" y="45.6">SDA</text>
<text x="87.6" y="48.1">ADD</text>
<text x="27.9" y="57">SCL</text>
<text x="27.9" y="59.6">SDA</text>
<text x="82.5" y="55.8">MPR_IRQ</text>
<text x="218.4" y="59.6">DISPLAY_LED</text>
<text x="24.1" y="62.1">MPR_IRQ</text>
<text x="20.3" y="71">DISPLAY_LED</text>
<text x="142.2" y="88.8">OFF</text>
<text x="158.7" y="88.8">ON</text>
<text x="175.3" y="88.8">AUTOM</text>
<text x="190.5" y="88.8">ALARM</text>
<text x="68.6" y="106.6">SCL</text>
<text x="142.2" y="106.6">MW</text>
<text x="158.7" y="106.6">FM</text>
<text x="175.3" y="106.6">AFC</text>
<text x="236.2" y="104">OFF</text>
<text x="236.2" y="106.6">ON</text>
<text x="68.6" y="109.1">SDA</text>
<text x="236.2" y="111.6">ALARM</text>
<text x="236.2" y="109.1">AUTOM</text>
<text x="236.2" y="116.7">FM</text>
<text x="236.2" y="114.2">MW</text>
<text x="236.2" y="119.3">AFC</text>
<text x="142.2" y="134.5">BT0</text>
<text x="158.7" y="134.5">BT1</text>
<text x="175.3" y="134.5">BT2</text>
<text x="190.5" y="134.5">BT3</text>
<text x="236.2" y="148.5">BT1</text>
<text x="236.2" y="145.9">BT0</text>
<text x="142.2" y="152.3">BT4</text>
<text x="158.7" y="152.3">BT5</text>
<text x="175.3" y="152.3">BT6</text>
<text x="236.2" y="153.5">BT3</text>
<text x="236.2" y="151">BT2</text>
<text x="236.2" y="156.1">BT4</text>
<text x="236.2" y="161.2">BT6</text>
<text x="236.2" y="158.6">BT5</text>
</g>
<g font-size="1.3" fill="#0000c2">
<text x="73.3" y="70">Capacitive Touch Sensor</text>
<text x="73.3" y="72">Reads pF</text>
<text x="73.3" y="74.1">ADD open: Address 0x5A</text>
<text x="216.9" y="81.8">Radio Display LED</text>
<text x="216.9" y="83.8">PWM Control</text>
<text x="32.7" y="162.7">IO Expander</text>
<text x="32.7" y="164.7">16 Ch. (GPA7 and GPB7 Output only)</text>
<text x="32.7" y="166.8">I2C Address: 0b0100000 (0x20)</text>
</g>
<g font-size="1.3" fill="#989898">
<text x="146.3" y="137.4">C18</text>
<text x="162.8" y="137.4">C19</text>
<text x="169.9" y="137.9">R15</text>
<text x="179.3" y="137.4">C20</text>
<text x="194.6" y="137.4">C21</text>
<text x="137.2" y="140.7">10k</text>
<text x="137.2" y="138.4">R13</text>
<text x="146.3" y="141.7">100n</text>
<text x="153.4" y="138.1">R14</text>
<text x="153.7" y="140.7">10k</text>
<text x="162.8" y="141.7">100n</text>
<text x="170.2" y="140.7">10k</text>
<text x="179.3" y="141.7">100n</text>
<text x="185.2" y="138.1">R16</text>
<text x="185.4" y="140.7">10k</text>
<text x="194.6" y="141.7">100n</text>
<text x="225.3" y="140.7">Conn_01x08</text>
<text x="229.9" y="138.1">J9</text>
<text x="136.9" y="155.7">R17</text>
<text x="146.3" y="155.1">C22</text>
<text x="153.7" y="155.7">R18</text>
<text x="162.8" y="155.1">C23</text>
<text x="169.9" y="155.9">R19</text>
<text x="179.3" y="155.1">C24</text>
<text x="137.2" y="158.5">10k</text>
<text x="146.3" y="159.5">100n</text>
<text x="153.7" y="158.5">10k</text>
<text x="162.8" y="159.5">100n</text>
<text x="170.2" y="158.5">10k</text>
<text x="179.3" y="159.5">100n</text>
</g>
<g font-size="1.3" fill="#aaa">
<text x="233.6" y="143.5">1</text>
<text x="233.6" y="146">2</text>
<text x="233.6" y="148.6">3</text>
<text x="233.6" y="151.1">4</text>
<text x="233.6" y="153.6">5</text>
<text x="233.6" y="156.2">6</text>
<text x="233.6" y="158.7">7</text>
<text x="233.6" y="161.3">8</text>
</g>
<g font-size=".8" fill="#006464">
<text x="87.4" y="106.9" transform="rotate(-90 87.4 106.9)">DD</text>
<text x="87.4" y="148.3" transform="rotate(-90 87.4 148.3)">SS</text>
</g>
<text font-size=".4" fill="#840000" x="252.6" y="54">Mounting</text>
</svg>
